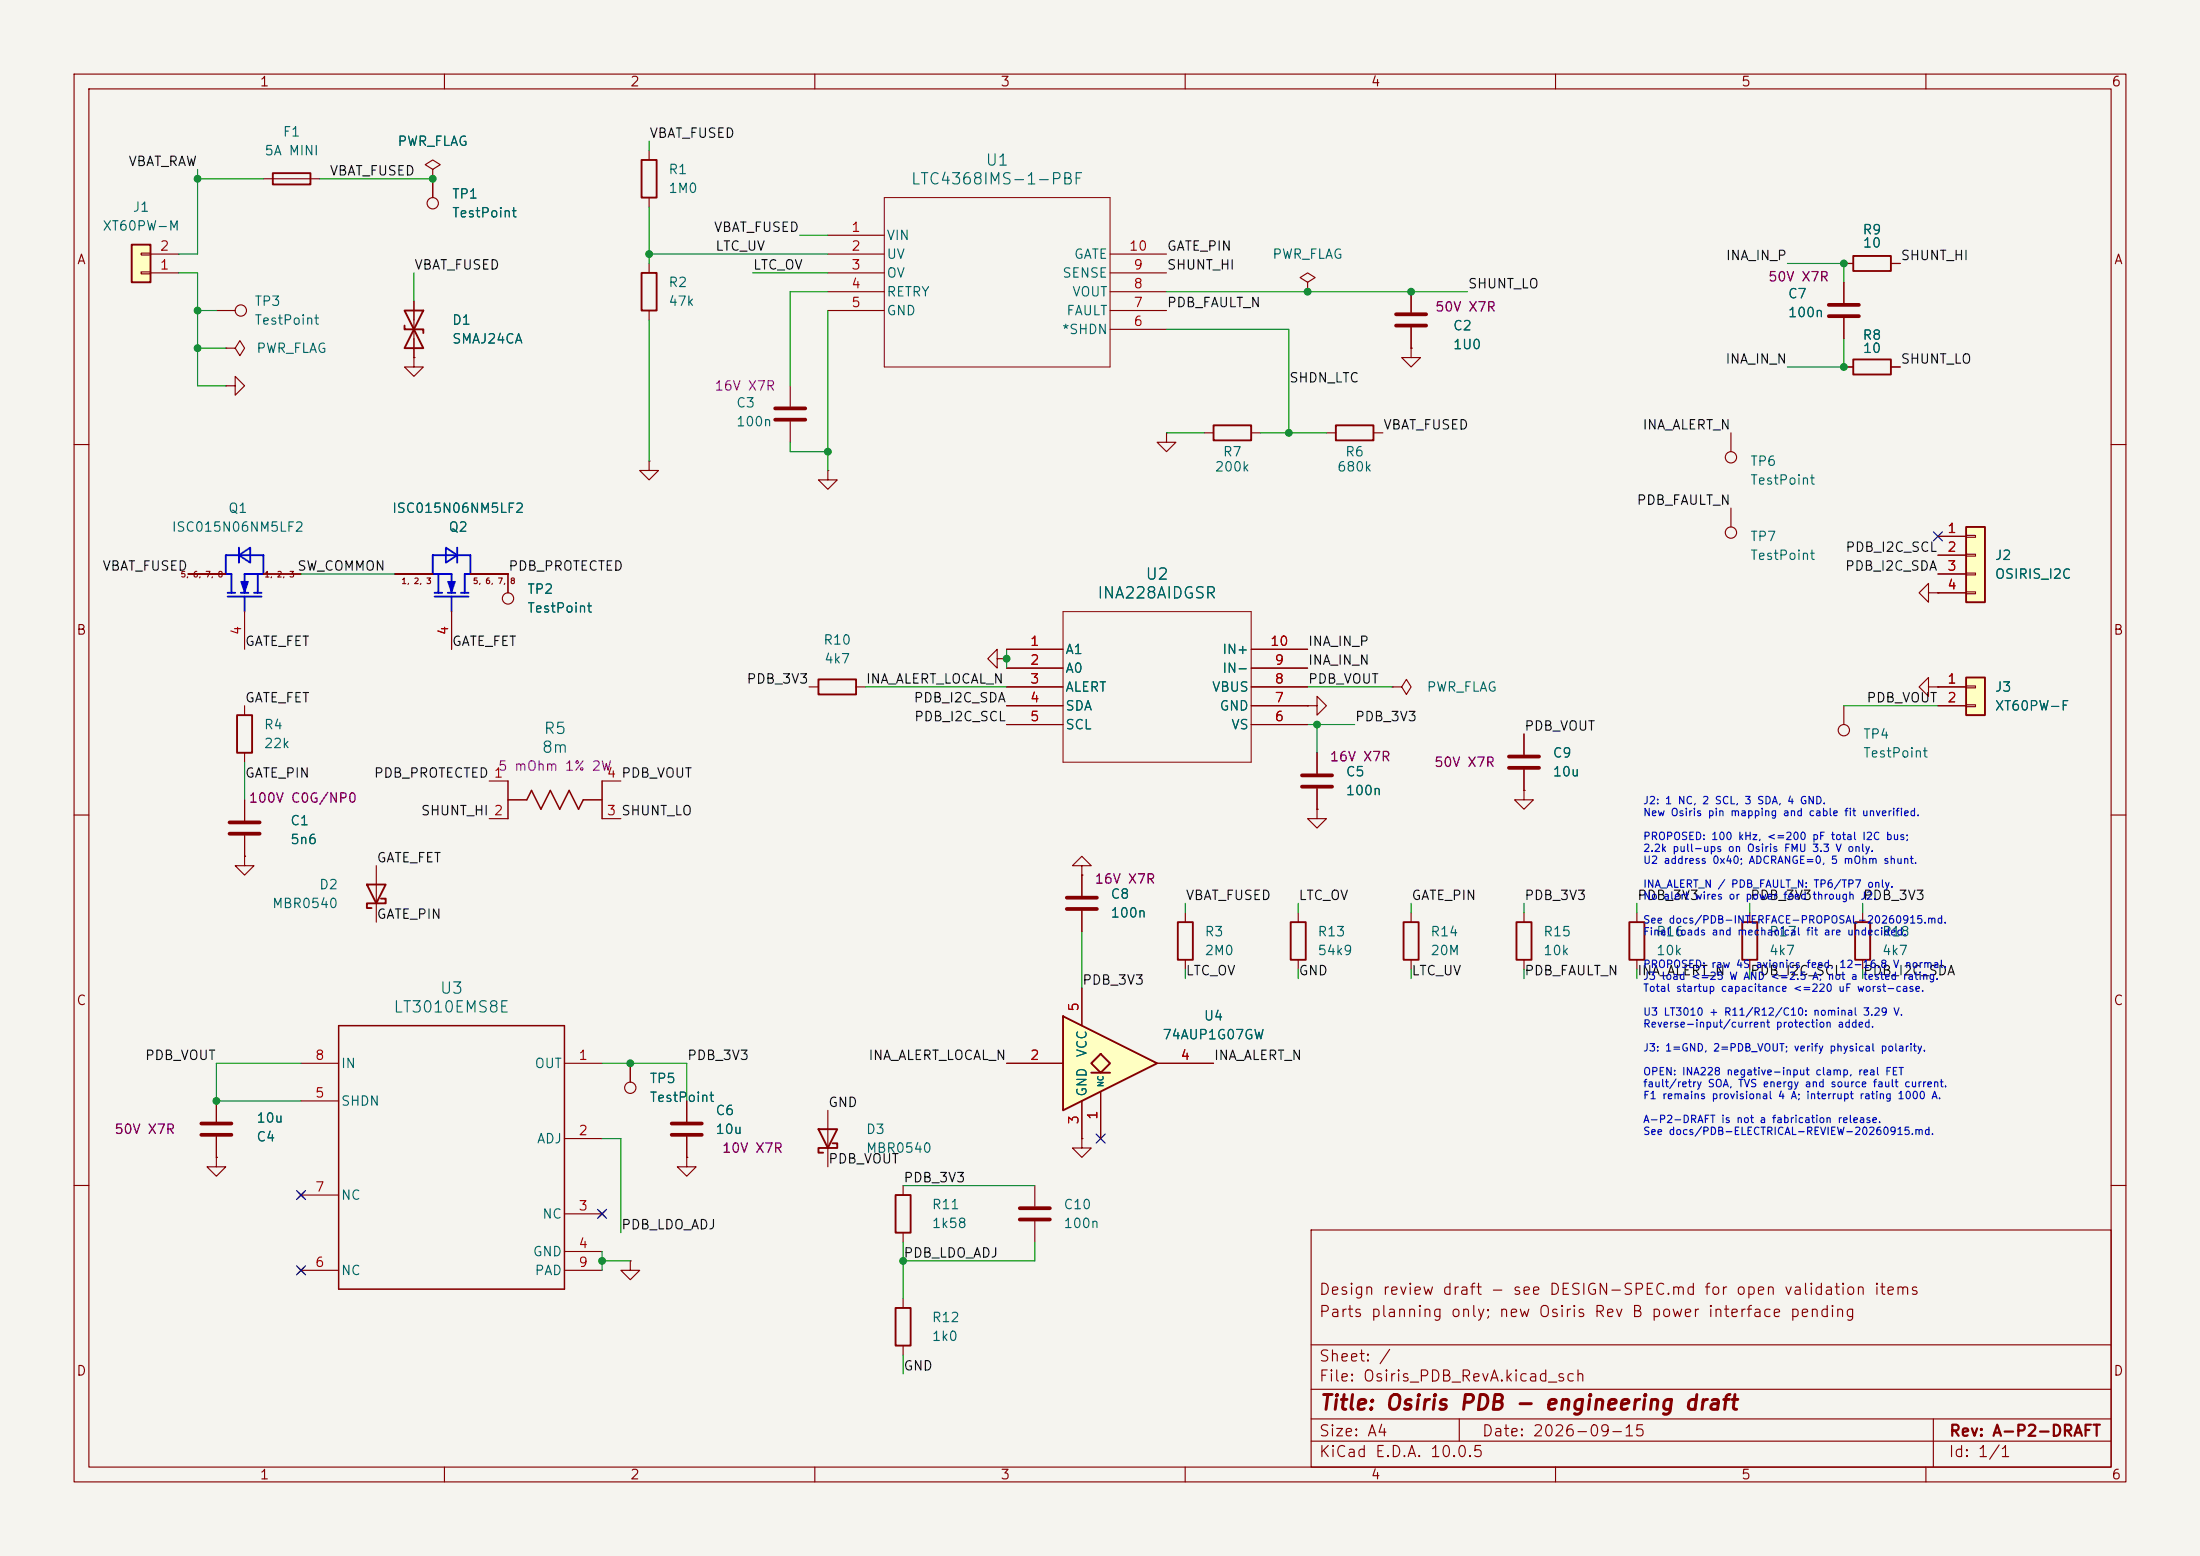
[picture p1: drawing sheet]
<svg xmlns="http://www.w3.org/2000/svg" width="297mm" height="210mm" viewBox="0 0 297 210" stroke-linecap="round" stroke-linejoin="round" font-family="sans-serif">
<path d="M0 0h297v210h-297z" fill="#f5f4ef" stroke="#f5f4ef" stroke-width=".14"/>
<g fill="none" stroke="#840000" stroke-width=".15">
<path d="M10 10h277v190h-277zM12 12h273v186h-273zM60 10v2M110 10v2M160 10v2M210 10v2M260 10v2M87.6 20.3v1.3M87.6 26.7v1.2M87.6 35.6v1.2M29.2 41.9h2.5M30.5 47h1.2l.7-1 .6 1-.6 1-.7-1"/>
<path d="M30.5 47h.1M55.9 48.3v1.2h1.2l-1.2 1.3-1.3-1.3h1.3M55.9 48.3h.1M55.9 40.6v7.7M87.6 41.9v1.3M106.7 52.1v2.8M106.7 56.9v2.8M248.9 49.5h1.3M255.3 49.5h1.2M10 60h2M285 60h2M176.5 95.3h1.3v-1.3l1.3 1.3-1.3 1.2v-1.2"/>
<path d="M176.5 95.3h.1M205.7 99.1v2.8M10 110h2M33 115.6v1.2h1.3l-1.3 1.3-1.3-1.3h1.3M33 115.6h.1M50.8 116.8v7.7M177.8 109.2v1.3h1.3l-1.3 1.3-1.3-1.3h1.3M177.8 109.2h.1M177.8 101.6v2.8M177.8 106.4v2.8M205.7 106.7v1.3h1.3l-1.3 1.2-1.2-1.2h1.2M205.7 106.7h.1"/>
<path d="M205.7 103.9v2.8M285 110h2M175.3 123.2v1.3M175.3 129.5v1.3M205.7 123.2v1.3M205.7 129.5v1.3M10 160h2M177 166h108v32h-108zM285 160h2M60 198v2M110 198v2M160 198v2"/>
<path d="M177 194.5h108M177 191.5h108M177 187.5h108M177 181.5h108M197 191.5v3M210 198v2M260 198v2M261 191.5v6.5"/>
<circle cx="32.5" cy="41.9" r=".76"/>
</g>
<path d="M86.6 21.6h2v5.1h-2zM86.6 36.8h2v5.1h-2zM54.6 41.9l2.5 5.1h-2.5l2.5-5.1zM54.6 43.9v.6h2.5v.5M250.2 48.5h5.1v2h-5.1zM49.5 119.4h2.6l-1.3 2.5zM51.4 121.3h.7v.6h-2.6v.7h.7M174.2 124.5h2.1v5h-2.1zM204.7 124.5h2.1v5h-2.1z" fill="none" stroke="#840000" stroke-width=".25"/>
<path d="M104.6 55.1h4.1M104.6 56.6h4.1M175.8 104.6h4M175.8 106.2h4M203.7 102.1h4.1M203.7 103.6h4.1" fill="none" stroke="#840000" stroke-width=".51"/>
<path d="M265.4 91.4h2.6v5.1h-2.6z" fill="#ffffc2"/>
<path d="M265.4 91.4h2.6v5.1h-2.6z" fill="none" stroke="#840000" stroke-width=".25"/>
<path d="M261.6 92.7h3.8M261.6 95.3h3.8M265.4 92.6h1.3v.2h-1.3zM265.4 95.1h1.3v.3h-1.3z" fill="none" stroke="#840000" stroke-width=".15"/>
<path d="M265.4 71.1h2.6v10.2h-2.6z" fill="#ffffc2"/>
<path d="M163.8 57.4h5.1v2h-5.1zM180.3 57.4h5.1v2h-5.1zM265.4 71.1h2.6v10.2h-2.6zM110.5 91.7h5.1v2h-5.1zM189.5 124.5h2v5h-2zM220 124.5h2v5h-2zM235.2 124.5h2v5h-2zM250.4 124.5h2.1v5h-2.1zM120.9 176.5h2v5.1h-2zM120.9 161.3h2v5.1h-2z" fill="none" stroke="#840000" stroke-width=".25"/>
<g fill="none" stroke="#840000" stroke-width=".15">
<path d="M58.4 22.9l1-.7-1-.6-1 .6 1 .7v1.2M58.4 24.1h.1M58.4 24.1v2.6M176.5 38.1l1-.6-1-.7-1 .7 1 .6v1.3M176.5 39.4h.1M190.5 39.4v2.8M248.9 38.1v2.8M157.5 58.4v1.3h1.2l-1.2 1.3-1.3-1.3h1.3M157.5 58.4h.1M162.6 58.4h1.2M168.9 58.4h1.3M179.1 58.4h1.2"/>
<path d="M185.4 58.4h1.3M190.5 47v1.3h1.3l-1.3 1.2-1.3-1.2h1.3M190.5 47h.1M190.5 44.2v2.8M233.7 58.4v2.6M248.9 42.9v2.8M53.3 77.5h5.1M63.5 77.5h5.1v2.5M87.6 62.2v1.3h1.3l-1.3 1.3-1.2-1.3h1.2M87.6 62.2h.1M111.8 63.5v1.3h1.2l-1.2 1.2-1.3-1.2h1.3M111.8 63.5h.1"/>
<path d="M233.7 68.6v2.5M261.6 72.4h3.8M261.6 74.9h3.8M261.6 77.5h3.8M265.4 72.3h1.3v.2h-1.3zM265.4 74.8h1.3v.3h-1.3zM265.4 77.3h1.3v.3h-1.3zM265.4 79.9h1.3v.2h-1.3zM61 82.6v5M109.2 92.7h1.3M115.6 92.7h1.2M134.6 88.9v-1.3l-1.3 1.3 1.3 1.3v-1.3h1.3"/>
<path d="M135.9 88.9h.1M135.9 87.6h7.6M135.9 90.2h7.6M135.9 92.7h7.6M135.9 95.3h7.6M135.9 97.8h7.6M168.9 87.6h7.6M168.9 90.2h7.6M168.9 92.7h7.6M168.9 95.3h7.6M168.9 97.8h7.6M188 92.7h1.2l.7-1 .6 1-.6 1-.7-1"/>
<path d="M188 92.7h.1M248.9 95.3v2.5M260.3 80v-1.3l-1.2 1.3 1.2 1.3v-1.3h1.3M261.6 80h.1M261.6 80h3.8M33 108v2.7M33 112.8v2.8M66 105.4h2.6M66 110.5h2.6M81.3 105.4h2.5M81.3 110.5h2.5M190.5 123.2v1.3"/>
<path d="M190.5 129.5v1.3M221 123.2v1.3M221 129.5v1.3M236.2 123.2v1.3M236.2 129.5v1.3M251.5 123.2v1.3M251.5 129.5v1.3M29.2 156.2v1.3h1.3l-1.3 1.3-1.3-1.3h1.3M29.2 156.2h.1M29.2 148.6v2.8M29.2 153.4v2.8M40.6 143.5h5.1"/>
<path d="M40.6 148.6h5.1M76.2 143.5h5.1M76.2 153.7h5.1M40.3 171.1l.7 .7M40.3 160.9l.7 .8M40.6 171.5h5.1M40.6 161.3h5.1M41 171.1l-.7 .7M41 160.9l-.7 .8M76.2 163.8h5.1M76.2 168.9h5.1M76.2 171.5h5.1"/>
<path d="M80.9 163.4l.8 .8M81.7 163.4l-.8 .8M85.1 170.2v1.3h1.3l-1.3 1.2-1.3-1.2h1.3M85.1 170.2h.1M121.9 160v1.3M121.9 166.4v1.2M121.9 175.3v1.2M121.9 181.6v1.3"/>
<circle cx="58.4" cy="27.4" r=".76"/>
<circle cx="233.7" cy="71.9" r=".76"/>
<circle cx="233.7" cy="61.7" r=".76"/>
<circle cx="68.6" cy="80.8" r=".76"/>
<circle cx="248.9" cy="98.6" r=".76"/>
</g>
<path d="M68.6 105.4v5.1M68.6 108h2.5l.7-1.3 1.2 2.5 1.3-2.5 1.3 2.5 1.2-2.5 1.3 2.5 .6-1.2h2.6M81.3 105.4v5.1M45.7 138.4h30.5v35.6h-30.5z" fill="none" stroke="#840000" stroke-width=".2"/>
<path d="M188.5 42.4h4M188.5 43.9h4M246.9 41.1h4.1M246.9 42.7h4.1M31 111h4.1M31 112.5h4.1M27.2 153.2h4M27.2 151.6h4" fill="none" stroke="#840000" stroke-width=".51"/>
<path d="M143.5 82.6h25.4v20.3h-25.4z" fill="none" stroke="#840000" stroke-width=".14"/>
<path d="M61 80.5v2.1" fill="none" stroke="#2032ff" stroke-width=".25"/>
<path d="M59.2 77.5v2.5M61.7 73.9v2M58.7 80.5h4.5M58.7 80h1M60.5 80h1M61 80v-2.5h-2.6v-2.6h5.1v2.6h-.8v2.5M62.2 80h1" fill="none" stroke="#00f" stroke-width=".25"/>
<path d="M60.5 78.5h1l-.5 1.5z" fill="#2519ff" stroke="#2519ff" stroke-width=".15"/>
<path d="M60.2 73.9l1.5 1-1.5 1z" fill="none" stroke="#0f2fff" stroke-width=".25"/>
<path d="M17.8 33h2.5v5.1h-2.5z" fill="#ffffc2"/>
<path d="M17.8 33h2.5v5.1h-2.5zM36.8 23.4h5.1v1.5h-5.1zM159 124.5h2v5h-2zM110.5 152.4h2.5l-1.2 2.5zM112.4 154.3h.6v.6h-2.5v.7h.6" fill="none" stroke="#840000" stroke-width=".25"/>
<g fill="none" stroke="#840000" stroke-width=".15">
<path d="M19 36.7h1.3v.3h-1.3zM19 34.2h1.3v.2h-1.3zM20.3 36.8h3.8M20.3 34.3h3.8M35.6 24.1h7.6M111.8 36.8h7.6M111.8 34.3h7.6M111.8 31.8h7.6M111.8 39.4h7.6M149.9 36.8h7.6M149.9 34.3h7.6M149.9 39.4h7.6"/>
<path d="M30.5 52.1h1.2v-1.3l1.3 1.3-1.3 1.2v-1.2M30.5 52.1h.1M111.8 41.9h7.6M149.9 41.9h7.6M149.9 44.5h7.6M25.4 77.5h5.1M35.6 77.5h5M33 82.6v5M260.3 92.7v-1.3l-1.2 1.3 1.2 1.3v-1.3h1.3M261.6 92.7h.1M146 116.8h1.3l-1.3-1.2-1.2 1.2h1.2v1.3M146 118.1h.1"/>
<path d="M146 118.1v2.8M146 122.9v2.8M160 123.2v1.3M160 129.5v1.3M85.1 143.5v2.6M92.7 156.2v1.3h1.3l-1.3 1.3-1.3-1.3h1.3M92.7 156.2h.1M92.7 148.6v2.8M92.7 153.4v2.8M111.8 149.9v7.6M146 153.7v1.2h1.3l-1.3 1.3-1.2-1.3h1.2M146 153.7h.1"/>
<path d="M139.7 160v2.8M139.7 164.8v2.8"/>
<circle cx="85.1" cy="146.8" r=".76"/>
</g>
<path d="M144 121.2h4.1M144 122.7h4.1M90.7 153.2h4M90.7 151.6h4M137.7 163.1h4M137.7 164.6h4" fill="none" stroke="#840000" stroke-width=".51"/>
<path d="M119.4 26.7h30.5v22.8h-30.5z" fill="none" stroke="#840000" stroke-width=".14"/>
<path d="M33 80.5v2.1" fill="none" stroke="#2032ff" stroke-width=".25"/>
<path d="M32.3 73.9v2M34.8 77.5v2.5M30.7 80.5h4.6M30.7 80h1M31.2 80v-2.5h-.7v-2.6h5.1v2.6h-2.6v2.5M32.5 80h1M34.3 80h1" fill="none" stroke="#00f" stroke-width=".25"/>
<path d="M32.5 78.5h1l-.5 1.5z" fill="#2519ff" stroke="#2519ff" stroke-width=".15"/>
<path d="M32.3 74.9l1.5-1v2z" fill="none" stroke="#0f2fff" stroke-width=".25"/>
<path d="M143.5 137.2l12.7 6.3-12.7 6.4z" fill="#ffffc2"/>
<path d="M147.3 144.8h2.6" fill="none" stroke="#ffffc2" stroke-width=".14"/>
<path d="M147.3 143.5l1.3-1.3 1.3 1.3-1.3 1.3z" fill="#ffffc2"/>
<path d="M250.2 34.5h5.1v2.1h-5.1zM32 96.5h2v5.1h-2zM143.5 137.2l12.7 6.3-12.7 6.4zM147.3 143.5l1.3-1.3 1.3 1.3-1.3 1.3zM147.3 144.8h2.6" fill="none" stroke="#840000" stroke-width=".25"/>
<g fill="none" stroke="#840000" stroke-width=".15">
<path d="M58.4 24.1h.1M58.4 24.1v2.6M190.5 39.4v2.8M248.9 35.6h1.3M248.9 38.1v2.8M255.3 35.6h1.2M55.9 48.3h.1M55.9 40.6v2.6M55.9 45.7v2.6M190.5 47h.1M190.5 44.2v2.8M248.9 49.5h1.3"/>
<path d="M248.9 42.9v2.8M255.3 49.5h1.2M53.3 77.5h5.1M63.5 77.5h5.1v2.5M261.6 72.4h3.8M261.6 74.9h3.8M261.6 77.5h3.8M33 95.3v1.2M61 82.6v5M135.9 88.9h.1M135.9 92.7h7.6M135.9 95.3h7.6"/>
<path d="M135.9 87.6h7.6M135.9 90.2h7.6M135.9 97.8h7.6M168.9 92.7h7.6M168.9 95.3h7.6M168.9 87.6h7.6M168.9 90.2h7.6M168.9 97.8h7.6M176.5 95.3h.1M205.7 99.1v2.8M261.6 92.7h.1M261.6 80h.1"/>
<path d="M261.6 92.7h3.8M261.6 95.3h3.8M261.6 80h3.8M33 115.6h.1M33 101.6v1.3M33 108v2.7M33 112.8v2.8M146 118.1h.1M146 118.1v2.8M177.8 109.2h.1M177.8 101.6v2.8M177.8 106.4v2.8"/>
<path d="M205.7 106.7h.1M205.7 103.9v2.8M146 122.9v2.8M146 133.4v5M29.2 156.2h.1M29.2 148.6v2.8M29.2 153.4v2.8M85.1 143.5v2.6M92.7 156.2h.1M92.7 148.6v2.8M92.7 153.4v2.8M135.9 143.5h7.6"/>
<path d="M146 153.7h.1M146 148.6v5.1M148.6 147.3v6.4M156.2 143.5h7.6"/>
</g>
<g fill="none" stroke="#009600" stroke-width=".15">
<path d="M87.6 19.1v1.2M24.1 36.8h2.6v15.3h3.8M26.7 22.9v11.4h-2.6M26.7 24.1h8.9M43.2 24.1h15.2M55.9 36.8v3.8M87.6 34.3h24.2M87.6 27.9v7.7M101.6 36.8h10.2M107.9 31.8h3.9M111.8 39.4h-5.1v12.7M157.5 39.4h40.6"/>
<path d="M241.3 35.6h7.6v2.5M26.7 41.9h2.5M26.7 47h3.8M87.6 43.2v19M106.7 59.7v1.3h5.1M111.8 41.9v21.6M157.5 58.4h5.1M157.5 44.5h16.5v13.9M170.2 58.4h8.9M248.9 45.7v3.8h-7.6M40.6 77.5h12.7M116.8 92.7h19.1"/>
<path d="M135.9 87.6v2.6M176.5 97.8h6.4M176.5 92.7h11.5M177.8 97.8v3.8M248.9 95.3h12.7M33 102.9v5.1M146 125.7v7.7M160 121.9v1.3M160 130.8v1.3M175.3 121.9v1.3M175.3 130.8v1.3M190.5 121.9v1.3"/>
<path d="M190.5 130.8v1.3M205.7 121.9v1.3M205.7 130.8v1.3M221 121.9v1.3M221 130.8v1.3M236.2 121.9v1.3M236.2 130.8v1.3M251.5 121.9v1.3M251.5 130.8v1.3M40.6 143.5h-11.4v5.1h11.4M81.3 143.5h11.4v5.1M81.3 153.7h2.5v12.7"/>
<path d="M81.3 168.9v2.6M81.3 170.2h3.8M121.9 160h17.8M121.9 167.6v7.7M139.7 167.6v2.6h-17.8M121.9 182.9v2.5"/>
</g>
<path d="M261 71.8l1.2 1.2M262.2 71.8l-1.2 1.2M148 153.1l1.2 1.2M149.2 153.1l-1.2 1.2M40 170.8l1.2 1.3M40 160.7l1.2 1.2M41.2 170.8l-1.2 1.3M41.2 160.7l-1.2 1.2M80.7 163.2l1.2 1.2M81.9 163.2l-1.2 1.2" fill="none" stroke="#000084" stroke-width=".15"/>
<g fill="#009600" stroke="#009600" stroke-width=".14">
<circle cx="58.4" cy="24.1" r=".46"/>
<circle cx="87.6" cy="34.3" r=".46"/>
<circle cx="26.7" cy="41.9" r=".46"/>
<circle cx="26.7" cy="24.1" r=".46"/>
<circle cx="26.7" cy="47" r=".46"/>
<circle cx="81.3" cy="170.2" r=".46"/>
<circle cx="29.2" cy="148.6" r=".46"/>
<circle cx="190.5" cy="39.4" r=".46"/>
<circle cx="176.5" cy="39.4" r=".46"/>
<circle cx="248.9" cy="49.5" r=".46"/>
<circle cx="248.9" cy="35.6" r=".46"/>
<circle cx="177.8" cy="97.8" r=".46"/>
<circle cx="85.1" cy="143.5" r=".46"/>
<circle cx="121.9" cy="170.2" r=".46"/>
<circle cx="135.9" cy="88.9" r=".46"/>
<circle cx="174" cy="58.4" r=".46"/>
<circle cx="111.8" cy="61" r=".46"/>
</g>
<text font-size="2" fill="#840000" x="178" y="190.8">Title: Osiris PDB - engineering draft</text>
<g font-size="1.5" fill="#006464">
<text x="132.9" y="22.7">U1</text>
<text x="122.9" y="25.3">LTC4368IMS-1-PBF</text>
<text x="148" y="81.2">INA228AIDGSR</text>
<text x="154.5" y="78.6">U2</text>
<text x="73" y="102">8m</text>
<text x="73.3" y="99.5">R5</text>
<text x="53" y="137">LT3010EMS8E</text>
<text x="59.3" y="134.5">U3</text>
</g>
<g font-size="1.5" fill="#840000">
<text x="178" y="178.1">Parts planning only; new Osiris Rev B power interface pending</text>
<text x="178" y="175.1">Design review draft - see DESIGN-SPEC.md for open validation items</text>
<text x="178" y="184.1">Sheet: /</text>
<text x="178" y="186.8">File: Osiris_PDB_RevA.kicad_sch</text>
<text x="178" y="197">KiCad E.D.A. 10.0.5</text>
<text x="178" y="194.2">Size: A4</text>
<text x="200" y="194.2">Date: 2026-09-15</text>
<text x="263" y="197">Id: 1/1</text>
<text x="263" y="194.2">Rev: A-P2-DRAFT</text>
</g>
<g font-size="1.3" fill="#840000">
<text x="35" y="12">1</text>
<text x="85" y="12">2</text>
<text x="135" y="12">3</text>
<text x="185" y="12">4</text>
<text x="235" y="12">5</text>
<text x="285" y="12">6</text>
<text x="10.3" y="36">A</text>
<text x="285.3" y="36">A</text>
<text x="10.2" y="86">B</text>
<text x="285.2" y="86">B</text>
<text x="10.2" y="136">C</text>
<text x="285.2" y="136">C</text>
<text x="10.2" y="186">D</text>
<text x="285.2" y="186">D</text>
<text x="35" y="200">1</text>
<text x="85" y="200">2</text>
<text x="135" y="200">3</text>
<text x="185" y="200">4</text>
<text x="235" y="200">5</text>
<text x="285" y="200">6</text>
</g>
<g font-size="1.3" fill="#0f0f0f">
<text x="17.3" y="22.7">VBAT_RAW</text>
<text x="87.6" y="18.9">VBAT_FUSED</text>
<text x="44.4" y="24">VBAT_FUSED</text>
<text x="96.3" y="31.6">VBAT_FUSED</text>
<text x="96.5" y="34.2">LTC_UV</text>
<text x="157.5" y="34.2">GATE_PIN</text>
<text x="232.9" y="35.4">INA_IN_P</text>
<text x="256.5" y="35.4">SHUNT_HI</text>
<text x="55.9" y="36.7">VBAT_FUSED</text>
<text x="101.6" y="36.7">LTC_OV</text>
<text x="157.5" y="41.8">PDB_FAULT_N</text>
<text x="157.5" y="36.7">SHUNT_HI</text>
<text x="198.1" y="39.2">SHUNT_LO</text>
<text x="174" y="51.9">SHDN_LTC</text>
<text x="232.8" y="49.4">INA_IN_N</text>
<text x="256.5" y="49.4">SHUNT_LO</text>
<text x="186.7" y="58.3">VBAT_FUSED</text>
<text x="221.7" y="58.3">INA_ALERT_N</text>
<text x="220.9" y="68.5">PDB_FAULT_N</text>
<text x="13.7" y="77.3">VBAT_FUSED</text>
<text x="40" y="77.3">SW_COMMON</text>
<text x="68.6" y="77.3">PDB_PROTECTED</text>
<text x="249" y="77.3">PDB_I2C_SDA</text>
<text x="249.1" y="74.8">PDB_I2C_SCL</text>
<text x="33" y="87.5">GATE_FET</text>
<text x="60.9" y="87.5">GATE_FET</text>
<text x="176.5" y="87.5">INA_IN_P</text>
<text x="33" y="95.1">GATE_FET</text>
<text x="100.7" y="92.6">PDB_3V3</text>
<text x="116.8" y="92.6">INA_ALERT_LOCAL_N</text>
<text x="123.3" y="95.1">PDB_I2C_SDA</text>
<text x="176.5" y="90">INA_IN_N</text>
<text x="176.5" y="92.6">PDB_VOUT</text>
<text x="251.9" y="95.1">PDB_VOUT</text>
<text x="123.3" y="97.7">PDB_I2C_SCL</text>
<text x="182.9" y="97.7">PDB_3V3</text>
<text x="205.7" y="98.9">PDB_VOUT</text>
<text x="33" y="105.3">GATE_PIN</text>
<text x="50.4" y="105.3">PDB_PROTECTED 1</text>
<text x="56.7" y="110.4">SHUNT_HI 2</text>
<text x="50.8" y="116.7">GATE_FET</text>
<text x="50.8" y="124.3">GATE_PIN</text>
<text x="160" y="121.8">VBAT_FUSED</text>
<text x="175.2" y="121.8">LTC_OV</text>
<text x="190.5" y="121.8">GATE_PIN</text>
<text x="205.7" y="121.8">PDB_3V3</text>
<text x="221" y="121.8">PDB_3V3</text>
<text x="236.2" y="121.8">PDB_3V3</text>
<text x="251.4" y="121.8">PDB_3V3</text>
<text x="160" y="132">LTC_OV</text>
<text x="175.2" y="132">GND</text>
<text x="190.5" y="132">LTC_UV</text>
<text x="205.7" y="132">PDB_FAULT_N</text>
<text x="221" y="132">INA_ALERT_N</text>
<text x="236.2" y="132">PDB_I2C_SCL</text>
<text x="251.4" y="132">PDB_I2C_SDA</text>
<text x="146" y="133.2">PDB_3V3</text>
<text x="19.5" y="143.4">PDB_VOUT</text>
<text x="92.7" y="143.4">PDB_3V3</text>
<text x="117.2" y="143.4">INA_ALERT_LOCAL_N</text>
<text x="163.8" y="143.4">INA_ALERT_N</text>
<text x="111.7" y="149.7">GND</text>
<text x="111.7" y="157.4">PDB_VOUT</text>
<text x="121.9" y="159.9">PDB_3V3</text>
<text x="83.8" y="166.2">PDB_LDO_ADJ</text>
<text x="121.9" y="170.1">PDB_LDO_ADJ</text>
<text x="121.9" y="185.3">GND</text>
</g>
<g font-size="1.3" fill="#006464">
<text x="35.6" y="21.3">5A MINI</text>
<text x="38.1" y="18.7">F1</text>
<text x="53.6" y="20">PWR_FLAG</text>
<text x="90.2" y="23.8">R1</text>
<text x="17.8" y="28.9">J1</text>
<text x="60.9" y="27.1">TP1</text>
<text x="60.9" y="29.7">TestPoint</text>
<text x="90.2" y="26.4">1M0</text>
<text x="13.8" y="31.4">XT60PW-M</text>
<text x="119.6" y="32.7">VIN</text>
<text x="119.6" y="35.3">UV</text>
<text x="144.9" y="35.3">GATE</text>
<text x="171.7" y="35.3">PWR_FLAG</text>
<text x="251.4" y="32">R9</text>
<text x="251.4" y="33.7">10</text>
<text x="34.3" y="41.6">TP3</text>
<text x="90.2" y="39.1">R2</text>
<text x="90.2" y="41.6">47k</text>
<text x="119.6" y="37.8">OV</text>
<text x="119.6" y="40.3">RETRY</text>
<text x="143.3" y="37.8">SENSE</text>
<text x="144.7" y="40.3">VOUT</text>
<text x="241.3" y="40.6">C7</text>
<text x="34.3" y="44.1">TestPoint</text>
<text x="34.5" y="48">PWR_FLAG</text>
<text x="60.9" y="44.1">D1</text>
<text x="60.9" y="46.7">SMAJ24CA</text>
<text x="119.6" y="42.9">GND</text>
<text x="143.3" y="45.4">*SHDN</text>
<text x="143.9" y="42.9">FAULT</text>
<text x="196.1" y="44.9">C2</text>
<text x="196.1" y="47.4">1U0</text>
<text x="241.3" y="43.1">100n</text>
<text x="251.4" y="46.2">R8</text>
<text x="251.4" y="48">10</text>
<text x="99.3" y="55.3">C3</text>
<text x="99.3" y="57.9">100n</text>
<text x="163.9" y="64">200k</text>
<text x="165" y="61.9">R7</text>
<text x="180.4" y="64">680k</text>
<text x="181.5" y="61.9">R6</text>
<text x="236.2" y="63.2">TP6</text>
<text x="236.2" y="65.7">TestPoint</text>
<text x="30.7" y="69.5">Q1</text>
<text x="52.8" y="69.5">ISC015N06NM5LF2</text>
<text x="23.1" y="72.1">ISC015N06NM5LF2</text>
<text x="60.5" y="72.1">Q2</text>
<text x="236.2" y="73.4">TP7</text>
<text x="236.2" y="75.9">TestPoint</text>
<text x="269.2" y="75.9">J2</text>
<text x="71.1" y="80.5">TP2</text>
<text x="71.1" y="83">TestPoint</text>
<text x="269.2" y="78.4">OSIRIS_I2C</text>
<text x="111.1" y="87.3">R10</text>
<text x="111.2" y="89.9">4k7</text>
<text x="143.7" y="88.6">A1</text>
<text x="164.9" y="88.6">IN+</text>
<text x="143.7" y="91.1">A0</text>
<text x="143.7" y="93.7">ALERT</text>
<text x="163.5" y="93.7">VBUS</text>
<text x="164.9" y="91.1">IN-</text>
<text x="192.5" y="93.7">PWR_FLAG</text>
<text x="269.2" y="93.7">J3</text>
<text x="35.5" y="98.8">R4</text>
<text x="35.5" y="101.3">22k</text>
<text x="143.7" y="96.2">SDA</text>
<text x="143.7" y="98.8">SCL</text>
<text x="164.6" y="96.2">GND</text>
<text x="166.1" y="98.8">VS</text>
<text x="251.4" y="100">TP4</text>
<text x="269.2" y="96.2">XT60PW-F</text>
<text x="181.6" y="105.1">C5</text>
<text x="181.6" y="107.6">100n</text>
<text x="209.5" y="102.6">C9</text>
<text x="209.5" y="105.1">10u</text>
<text x="251.4" y="102.6">TestPoint</text>
<text x="39.1" y="111.7">C1</text>
<text x="39.1" y="114.2">5n6</text>
<text x="36.7" y="122.9">MBR0540</text>
<text x="43" y="120.3">D2</text>
<text x="149.8" y="121.6">C8</text>
<text x="149.8" y="124.2">100n</text>
<text x="162.5" y="126.7">R3</text>
<text x="162.5" y="129.2">2M0</text>
<text x="177.8" y="126.7">R13</text>
<text x="177.8" y="129.2">54k9</text>
<text x="193" y="126.7">R14</text>
<text x="193" y="129.2">20M</text>
<text x="208.3" y="126.7">R15</text>
<text x="208.3" y="129.2">10k</text>
<text x="223.5" y="126.7">R16</text>
<text x="223.5" y="129.2">10k</text>
<text x="238.7" y="126.7">R17</text>
<text x="238.7" y="129.2">4k7</text>
<text x="254" y="126.7">R18</text>
<text x="254" y="129.2">4k7</text>
<text x="147" y="142.8" transform="rotate(-90 147 142.8)">VCC</text>
<text x="156.8" y="140.6">74AUP1G07GW</text>
<text x="162.4" y="138.1">U4</text>
<text x="45.9" y="149.6">SHDN</text>
<text x="45.9" y="144.5">IN</text>
<text x="72.1" y="144.5">OUT</text>
<text x="87.6" y="146.5">TP5</text>
<text x="87.6" y="149">TestPoint</text>
<text x="147" y="148.1" transform="rotate(-90 147 148.1)">GND</text>
<text x="34.5" y="154.4">C4</text>
<text x="34.5" y="151.8">10u</text>
<text x="72.4" y="154.6">ADJ</text>
<text x="96.5" y="150.8">C6</text>
<text x="96.5" y="153.4">10u</text>
<text x="116.8" y="153.4">D3</text>
<text x="116.8" y="155.9">MBR0540</text>
<text x="45.9" y="162.3">NC</text>
<text x="73.1" y="164.8">NC</text>
<text x="125.7" y="163.5">R11</text>
<text x="125.7" y="166.1">1k58</text>
<text x="143.5" y="163.5">C10</text>
<text x="143.5" y="166.1">100n</text>
<text x="45.9" y="172.4">NC</text>
<text x="71.8" y="169.9">GND</text>
<text x="72.1" y="172.4">PAD</text>
<text x="125.7" y="178.8">R12</text>
<text x="125.7" y="181.3">1k0</text>
</g>
<g font-size="1.3" fill="#a90000">
<text x="21.5" y="34.2">2</text>
<text x="114.8" y="31.6">1</text>
<text x="114.8" y="34.2">2</text>
<text x="152.3" y="34.2">10</text>
<text x="21.5" y="36.7">1</text>
<text x="114.8" y="36.7">3</text>
<text x="114.8" y="39.2">4</text>
<text x="114.8" y="41.8">5</text>
<text x="152.9" y="41.8">7</text>
<text x="152.9" y="39.2">8</text>
<text x="152.9" y="36.7">9</text>
<text x="152.9" y="44.3">6</text>
<text x="262.8" y="72.3">1</text>
<text x="262.8" y="74.8">2</text>
<text x="262.8" y="77.3">3</text>
<text x="262.8" y="79.9">4</text>
<text x="32.9" y="85.8" transform="rotate(-90 32.9 85.8)">4</text>
<text x="60.8" y="85.8" transform="rotate(-90 60.8 85.8)">4</text>
<text x="139" y="87.5">1</text>
<text x="171.4" y="87.5">10</text>
<text x="139" y="90">2</text>
<text x="139" y="92.6">3</text>
<text x="139" y="95.1">4</text>
<text x="172" y="95.1">7</text>
<text x="172" y="92.6">8</text>
<text x="172" y="90">9</text>
<text x="262.8" y="92.6">1</text>
<text x="262.8" y="95.1">2</text>
<text x="139" y="97.7">5</text>
<text x="172" y="97.7">6</text>
<text x="81.8" y="105.3">4 PDB_VOUT</text>
<text x="81.8" y="110.4">3 SHUNT_LO</text>
<text x="145.9" y="136.6" transform="rotate(-90 145.9 136.6)">5</text>
<text x="42.4" y="143.4">8</text>
<text x="78" y="143.4">1</text>
<text x="139" y="143.4">2</text>
<text x="159.3" y="143.4">4</text>
<text x="42.4" y="148.5">5</text>
<text x="78" y="153.5">2</text>
<text x="145.9" y="151.9" transform="rotate(-90 145.9 151.9)">3</text>
<text x="148.5" y="151.2" transform="rotate(-90 148.5 151.2)">1</text>
<text x="42.4" y="161.2">7</text>
<text x="78" y="163.7">3</text>
<text x="42.4" y="171.3">6</text>
<text x="78" y="168.8">4</text>
<text x="78" y="171.3">9</text>
</g>
<g font-size="1.3" fill="#840084">
<text x="238.6" y="38.3">50V X7R</text>
<text x="193.7" y="42.4">50V X7R</text>
<text x="96.4" y="53">16V X7R</text>
<text x="67.2" y="104.3">5 mOhm 1% 2W</text>
<text x="179.4" y="103.1">16V X7R</text>
<text x="193.5" y="103.8">50V X7R</text>
<text x="33.5" y="108.7">100V C0G/NP0</text>
<text x="147.7" y="119.6">16V X7R</text>
<text x="15.3" y="153.4">50V X7R</text>
<text x="97.4" y="155.9">10V X7R</text>
</g>
<g font-size="1" fill="#0000c2">
<text x="221.7" y="108.8">J2: 1 NC, 2 SCL, 3 SDA, 4 GND.</text>
<text x="221.7" y="110.4">New Osiris pin mapping and cable fit unverified.</text>
<text x="221.7" y="113.6">PROPOSED: 100 kHz, &lt;=200 pF total I2C bus;</text>
<text x="221.7" y="115.2">2.2k pull-ups on Osiris FMU 3.3 V only.</text>
<text x="221.7" y="116.8">U2 address 0x40; ADCRANGE=0, 5 mOhm shunt.</text>
<text x="221.7" y="120.1">INA_ALERT_N / PDB_FAULT_N: TP6/TP7 only.</text>
<text x="221.7" y="121.7">No alert wires or power feed through J2.</text>
<text x="221.7" y="124.9">See docs/PDB-INTERFACE-PROPOSAL-20260915.md.</text>
<text x="221.7" y="130.9">PROPOSED: raw 4S avionics feed, 12-16.8 V normal.</text>
<text x="221.7" y="126.5">Final loads and mechanical fit are undecided.</text>
<text x="221.7" y="132.5">J3 load &lt;=25 W AND &lt;=2.5 A; not a tested rating.</text>
<text x="221.7" y="134.1">Total startup capacitance &lt;=220 uF worst-case.</text>
<text x="221.7" y="137.3">U3 LT3010 + R11/R12/C10: nominal 3.29 V.</text>
<text x="221.7" y="138.9">Reverse-input/current protection added.</text>
<text x="221.7" y="142.2">J3: 1=GND, 2=PDB_VOUT; verify physical polarity.</text>
<text x="221.7" y="145.4">OPEN: INA228 negative-input clamp, real FET</text>
<text x="221.7" y="147">fault/retry SOA, TVS energy and source fault current.</text>
<text x="221.7" y="148.6">F1 remains provisional 4 A; interrupt rating 1000 A.</text>
<text x="221.7" y="151.8">A-P2-DRAFT is not a fabrication release.</text>
<text x="221.7" y="153.4">See docs/PDB-ELECTRICAL-REVIEW-20260915.md.</text>
</g>
<g font-size=".8" fill="#840000">
<text x="24.3" y="78.1">5, 6, 7, 8</text>
<text x="35.6" y="78.1">1, 2, 3</text>
<text x="54.1" y="79">1, 2, 3</text>
<text x="63.8" y="79">5, 6, 7,</text>
<text x="68.8" y="79">8</text>
</g>
<text font-size=".8" fill="#006464" x="149.2" y="146.8" transform="rotate(-90 149.2 146.8)">NC</text>
</svg>
